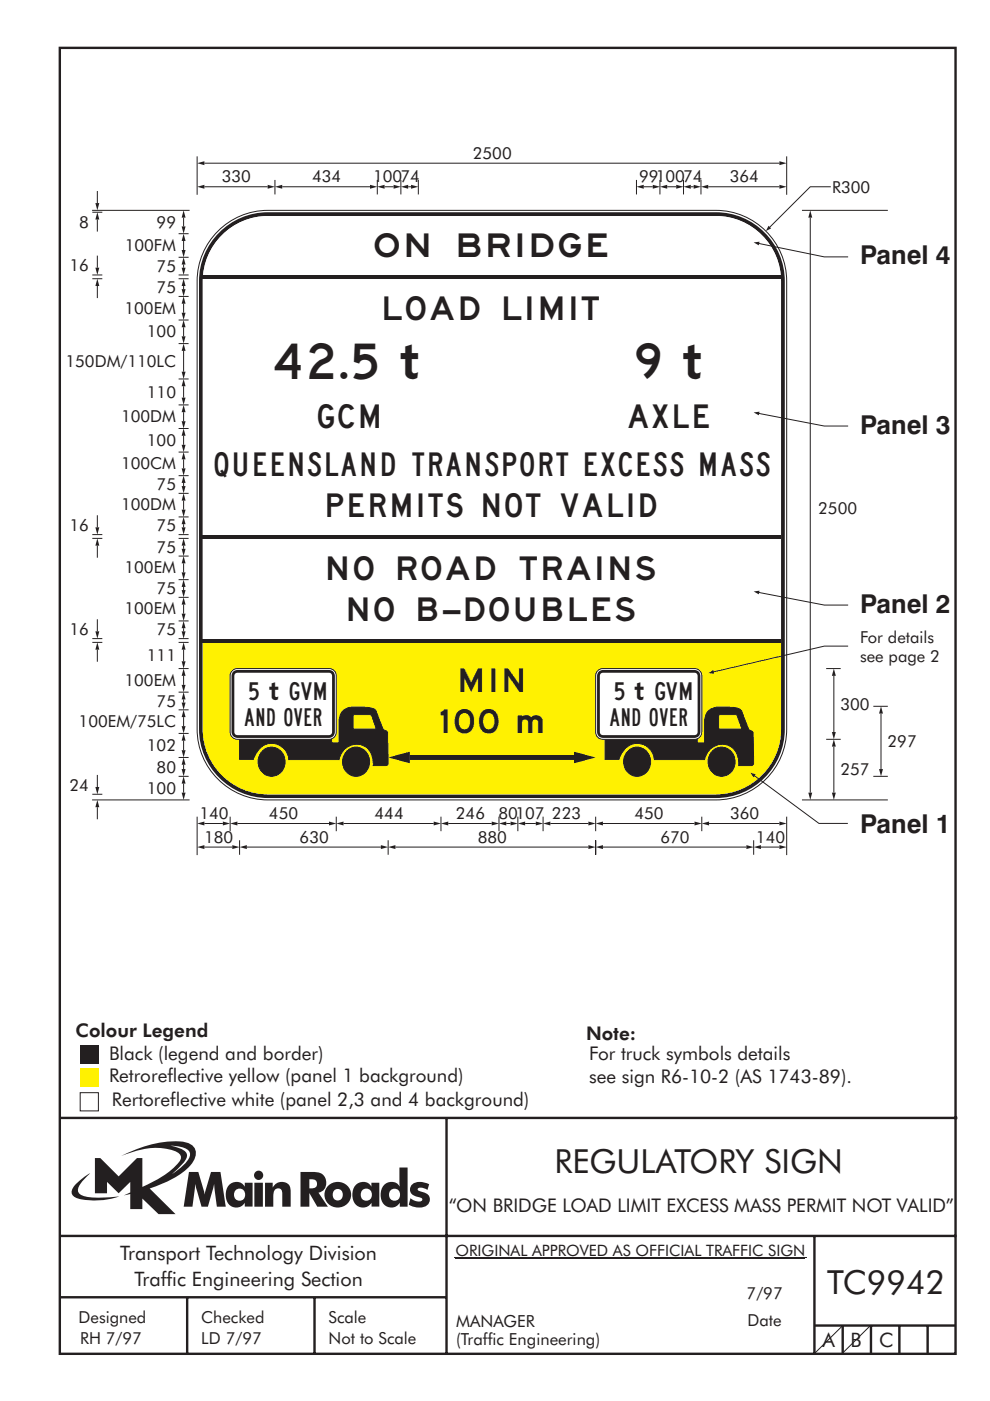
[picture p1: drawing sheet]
<svg xmlns="http://www.w3.org/2000/svg" width="210mm" height="297mm" viewBox="0 0 210 297" stroke-linecap="round" stroke-linejoin="round" font-family="sans-serif">
<g fill="none" stroke="#231f20" stroke-width=".51">
<path d="M12.7 10.2h189.9v276.8h-189.9zM12.7 237h190.3M94.7 236.9v50.1M12.7 262h190M12.7 275h82M39.7 275v12.1M66.7 275v12M172.7 262v25M172.7 281h30M178.7 281v6M184.7 281v6M190.7 281v6"/>
<path d="M196.7 281v6"/>
</g>
<path d="M36.1 242.9a5.9 5.9 0 0 1 3.9 1.1 1.58 1.58 0 0 1-.2 2l-1.1 1.2-2.3 1.8 .9-.9a6.4 6.4 0 0 0 2.4-3.2 2.43 2.43 0 0 0-2.3-1.7zM20.1 245.5v7.5h2.6v-2.4l2.5 2.4 2.4-2.4v2.2l-1.4 .7 1.4-.3v3.2h2.6v-2.3l3.4 3.3h3.6l-5.5-5.4a20.2 20.2 0 0 0 8.7-4.9 3.1 3.1 0 0 0 .8-3.8 3.9 3.9 0 0 0-3.1-1.3 25.1 25.1 0 0 0-12.4 3.1 16.1 16.1 0 0 1 11.1-1.1 1.56 1.56 0 0 1 1.5 1.9 18.1 18.1 0 0 1-8.1 5.8v-6.2h-1.2l-3.8 3.9-3.9-3.9zM16.2 251a2.12 2.12 0 0 0-.8 2.4 7.5 7.5 0 0 0 5 1.1l2.9-.3 2-.5a22.2 22.2 0 0 1-7.7-.2 1.33 1.33 0 0 1-.8-2.2l1-1.2 1.3-1.3-1.4 .8zM65.6 250a1.42 1.42 0 0 1 1.6 .6 .98 .98 0 0 1-.2 1.1 .98 .98 0 0 1-1 .3h-.4zM63.7 248.5v7.3h1.9v-2.9l1.7 2.9h2.2l-2-2.9a2.26 2.26 0 0 0 1.6-2.7 2.26 2.26 0 0 0-2.6-1.7zM68.9 253.3a2.8 2.8 0 0 0 5.6 0 2.8 2.8 0 0 0-5.6 0zM71 252.3a1.16 1.16 0 0 1 1.7 1 1.16 1.16 0 0 1-1.7 1 1.45 1.45 0 0 1 0-2zM75.5 251.1a3.2 3.2 0 0 0 .4 4.7 2.14 2.14 0 0 0 2.9-.8v.8h1.6v-5h-1.7v.8a2.04 2.04 0 0 0-3.2-.5zM76.9 252.2a1.24 1.24 0 0 1 1.7 .3 1.24 1.24 0 0 1-.2 1.7 1.24 1.24 0 0 1-1.7-.1 1.57 1.57 0 0 1 .2-1.9zM84.7 247.5l.1 4.1a2.17 2.17 0 0 0-2.4-.9 2.17 2.17 0 0 0-1.6 1.9 2.51 2.51 0 0 0 2.6 3.4 2.08 2.08 0 0 0 1.4-1v.8h1.6v-8.3zM82.9 252.3a1.24 1.24 0 0 1 1.9 1 1.24 1.24 0 0 1-1.9 1.1 1.45 1.45 0 0 1 0-2.1zM87.5 251.1a1.53 1.53 0 0 0-.5 1.6 1.53 1.53 0 0 0 1.5 1 .83 .83 0 0 1 1 .8 2.08 2.08 0 0 1-2.5-.5l-.3 1.4a3.8 3.8 0 0 0 3.9 .1 1.55 1.55 0 0 0 .5-1.6 1.55 1.55 0 0 0-1.4-1.1 1.27 1.27 0 0 1-1.1-.6 1.23 1.23 0 0 1 1.7-.1l.3 .2 .4-1.2a3.6 3.6 0 0 0-3.5 0zM40.1 248.5l-1.2 7.3h1.9l.6-4.8 1.3 4.8h1.4l1.3-4.8 .6 4.8h1.9l-1.2-7.3h-2l-1.3 4.8-1.4-4.8zM48.7 251.1a3.2 3.2 0 0 0 .4 4.7 2.12 2.12 0 0 0 2.8-.8v.8h1.7v-5h-1.7v.8a2.07 2.07 0 0 0-3.2-.5zM50.1 252.2a1.23 1.23 0 0 1 1.6 .3 1.23 1.23 0 0 1-.2 1.7 1.23 1.23 0 0 1-1.7-.1 1.52 1.52 0 0 1 .3-1.9zM53.9 250.8v5h1.8v-5zM53.9 249.2a.98 .98 0 0 0 1.9 0 .98 .98 0 0 0-1.9 0zM56.2 250.8v5h1.7a5.5 5.5 0 0 1 .4-3.6 .92 .92 0 0 1 1.1-.1 .92 .92 0 0 1 .5 1v2.7h1.7v-2.9a2 2 0 0 0-1.3-2.3 2 2 0 0 0-2.5 1.2v-1z" fill-rule="evenodd" fill="#231f20"/>
<path d="M96.3 266.7h74.7" fill="none" stroke="#231f20" stroke-width=".21"/>
<path d="M17 231.7h3.9v3.8h-3.9z" fill-rule="evenodd" fill="#fff" stroke="#231f20" stroke-width=".21"/>
<path d="M17 221.6h3.9v3.8h-3.9z" fill-rule="evenodd" fill="#231f20"/>
<path d="M17 226.6h3.9v3.9h-3.9z" fill-rule="evenodd" fill="#fff101"/>
<path d="M178.7 281l-6.1 6M184.6 281l-6.1 6" fill="none" stroke="#231f20" stroke-width=".21"/>
<path d="M46.2 49a15 15 0 0 1 10.6-4.4h95a15 15 0 0 1 15 15v95a15 15 0 0 1-15 15h-95a15 15 0 0 1-15-15v-95a15 15 0 0 1 4.4-10.6z" fill-rule="evenodd" fill="#fff" stroke="#231f20" stroke-width=".21"/>
<path d="M46.5 49.3a14.6 14.6 0 0 1 10.3-4.3h95a14.6 14.6 0 0 1 14.6 14.6v95a14.6 14.6 0 0 1-14.6 14.6h-95a14.6 14.6 0 0 1-14.6-14.6v-95a14.6 14.6 0 0 1 4.3-10.3z" fill-rule="evenodd" fill="#231f20"/>
<g fill="#fff">
<path d="M46.6 50.4a13.8 13.8 0 0 1 10.2-4.6h95a13.8 13.8 0 0 1 13.8 13.8v95a13.8 13.8 0 0 1-13.8 13.8h-95a13.8 13.8 0 0 1-13.8-13.8v-95a13.7 13.7 0 0 1 3.6-9.2z" fill-rule="evenodd"/>
<path d="M46.6 50.4a13.8 13.8 0 0 1 10.2-4.6h95a13.8 13.8 0 0 1 13.8 13.8v95a13.8 13.8 0 0 1-13.8 13.8h-95a13.8 13.8 0 0 1-13.8-13.8v-95a13.7 13.7 0 0 1 3.6-9.2z" fill-rule="evenodd"/>
</g>
<path d="M43 136.2h122.6v18.4a13.8 13.8 0 0 1-13.8 13.8h-95a13.8 13.8 0 0 1-13.8-13.8z" fill-rule="evenodd" fill="#fff101"/>
<path d="M86.9 160.6h34.8" fill="none" stroke="#231f20" stroke-width="1.1" stroke-linecap="butt"/>
<g fill="#231f20">
<path d="M121.7 159.4l4.6 1.2-4.6 1.2z"/>
<path d="M82.3 160.6l4.6-1.2v2.4z"/>
<path d="M43 113.3h122.6v.8h-122.6z" fill-rule="evenodd"/>
<path d="M43 58.3h122.6v.8h-122.6z" fill-rule="evenodd"/>
<path d="M43 135.4h122.6v.8h-122.6z" fill-rule="evenodd"/>
</g>
<g fill="#231f20" stroke="#231f20" stroke-width=".21">
<path d="M133.3 159.1a2.95 2.95 0 0 1 3.7 .1 2.95 2.95 0 0 1 .7 3.7 2.84 2.84 0 0 1-3.3 1.6 2.84 2.84 0 0 1-2.2-3 3.2 3.2 0 0 1 1.1-2.4z" fill-rule="evenodd"/>
<path d="M152.4 151.5v3.1h4.9l-1.1-3.1zM128.3 151.3v9.7h2.9a4.5 4.5 0 0 1 3.7-3.4 3.7 3.7 0 0 1 3.8 3.5h10.7a3.6 3.6 0 0 1 3.6-3.3 3.6 3.6 0 0 1 3.6 3.3v1.2h2.7l.4-.3-.1-6.9a1.86 1.86 0 0 1-1.3-1.6l-.7-1.7a1.8 1.8 0 0 0-1.7-1.8l-2.5-.1a3.7 3.7 0 0 0-3.3 .9l-.5 .9a7.6 7.6 0 0 0-.2 3.6v2.2h-1.6v-6.2z" fill-rule="evenodd"/>
<path d="M151.2 159.1a2.95 2.95 0 0 1 3.7 .1 2.95 2.95 0 0 1 .7 3.7 2.84 2.84 0 0 1-3.3 1.6 2.84 2.84 0 0 1-2.2-3 3.2 3.2 0 0 1 1.1-2.4z" fill-rule="evenodd"/>
<path d="M55.8 159.1a2.95 2.95 0 0 1 3.7 .1 2.95 2.95 0 0 1 .7 3.7 2.84 2.84 0 0 1-3.3 1.6 2.84 2.84 0 0 1-2.2-3 3.2 3.2 0 0 1 1.1-2.4z" fill-rule="evenodd"/>
<path d="M74.9 151.5v3.1h4.9l-1.1-3.1zM50.8 151.3v9.7h2.9a4.5 4.5 0 0 1 3.7-3.4 3.7 3.7 0 0 1 3.8 3.5h10.7a3.6 3.6 0 0 1 3.6-3.3 3.6 3.6 0 0 1 3.6 3.3v1.2h2.7l.4-.3-.1-6.9a1.86 1.86 0 0 1-1.3-1.6l-.7-1.7a1.8 1.8 0 0 0-1.7-1.8l-2.5-.1a3.7 3.7 0 0 0-3.3 .9l-.5 .9a7.6 7.6 0 0 0-.2 3.6v2.2h-1.6v-6.2z" fill-rule="evenodd"/>
<path d="M73.7 159.1a2.95 2.95 0 0 1 3.7 .1 2.95 2.95 0 0 1 .7 3.7 2.84 2.84 0 0 1-3.3 1.6 2.84 2.84 0 0 1-2.2-3 3.2 3.2 0 0 1 1.1-2.4z" fill-rule="evenodd"/>
</g>
<g fill="#fff" stroke="#231f20" stroke-width=".21">
<path d="M126.6 142.4l.7-.6 .5-.1h19.5a1.51 1.51 0 0 1 1.5 1.6v11.9a1.51 1.51 0 0 1-1.5 1.5h-19.5a1.51 1.51 0 0 1-1.5-1.5v-11.9z" fill-rule="evenodd"/>
<path d="M49.1 142.4l.7-.6 .5-.1h19.5a1.51 1.51 0 0 1 1.5 1.6v11.9a1.51 1.51 0 0 1-1.5 1.5h-19.5a1.51 1.51 0 0 1-1.5-1.5v-11.9z" fill-rule="evenodd"/>
</g>
<g fill="#231f20">
<path d="M126.8 142.5l.3-.2 .7-.3h19.5a1.22 1.22 0 0 1 1.2 1.3v11.9a1.23 1.23 0 0 1-1.2 1.3h-19.5a1.23 1.23 0 0 1-1.2-1.3v-11.9z" fill-rule="evenodd"/>
<path d="M49.3 142.5l.3-.2 .7-.3h19.5a1.22 1.22 0 0 1 1.2 1.3v11.9a1.23 1.23 0 0 1-1.2 1.3h-19.5a1.23 1.23 0 0 1-1.2-1.3v-11.9z" fill-rule="evenodd"/>
</g>
<g fill="#fff">
<path d="M127.4 142.8l.4-.2 19.7 .1 .4 .6v11.9a.64 .64 0 0 1-.6 .7h-19.5a.64 .64 0 0 1-.6-.7v-11.9z" fill-rule="evenodd"/>
<path d="M49.9 142.8l.4-.2 19.7 .1 .4 .6v11.9a.64 .64 0 0 1-.6 .7h-19.5a.64 .64 0 0 1-.6-.7v-11.9z" fill-rule="evenodd"/>
</g>
<path d="M43.3 39.6h13.5" fill="none" stroke="#231f20" stroke-width=".21"/>
<g fill="#231f20">
<path d="M56.8 39.2l1.5 .4-1.5 .4z"/>
<path d="M41.8 39.6l1.5-.4v.8z"/>
</g>
<path d="M59.8 39.6h18.7" fill="none" stroke="#231f20" stroke-width=".21"/>
<g fill="#231f20">
<path d="M78.5 39.2l1.5 .4-1.5 .4z"/>
<path d="M58.3 39.6l1.5-.4v.8z"/>
</g>
<path d="M81.5 39.6h2" fill="none" stroke="#231f20" stroke-width=".21"/>
<g fill="#231f20">
<path d="M83.5 39.2l1.5 .4-1.5 .4z"/>
<path d="M80 39.6l1.5-.4v.8z"/>
</g>
<path d="M141.5 39.6h1.9" fill="none" stroke="#231f20" stroke-width=".21"/>
<g fill="#231f20">
<path d="M143.4 39.2l1.5 .4-1.5 .4z"/>
<path d="M139.9 39.6l1.6-.4v.8z"/>
</g>
<path d="M136.5 39.6h1.9" fill="none" stroke="#231f20" stroke-width=".21"/>
<g fill="#231f20">
<path d="M138.4 39.2l1.5 .4-1.5 .4z"/>
<path d="M134.9 39.6l1.6-.4v.8z"/>
</g>
<path d="M86.5 39.6h.7" fill="none" stroke="#231f20" stroke-width=".21"/>
<g fill="#231f20">
<path d="M87.2 39.2l1.5 .4-1.5 .4z"/>
<path d="M85 39.6l1.5-.4v.8z"/>
</g>
<path d="M146.5 39.6h.6" fill="none" stroke="#231f20" stroke-width=".21"/>
<g fill="#231f20">
<path d="M147.1 39.2l1.5 .4-1.5 .4z"/>
<path d="M144.9 39.6l1.6-.4v.8z"/>
</g>
<path d="M43.3 34.6h122" fill="none" stroke="#231f20" stroke-width=".21"/>
<g fill="#231f20">
<path d="M165.3 34.2l1.5 .4-1.5 .4z"/>
<path d="M41.8 34.6l1.5-.4v.8z"/>
</g>
<path d="M41.8 33.2v8.1M58.3 38.2v3M80 38.2v3M85 38.2v3M88.7 38.2v3M134.9 38.2v3M139.9 38.2v3M144.9 38.2v3M150.2 39.6h15.1" fill="none" stroke="#231f20" stroke-width=".21"/>
<g fill="#231f20">
<path d="M165.3 39.2l1.5 .4-1.5 .4z"/>
<path d="M148.6 39.6l1.6-.4v.8z"/>
</g>
<path d="M148.6 38.2v3M166.8 33.2v8.1M38.9 166.1v2" fill="none" stroke="#231f20" stroke-width=".21"/>
<g fill="#231f20">
<path d="M38.5 168.1h.8l-.4 1.5z"/>
<path d="M38.9 164.6l.4 1.5h-.8z"/>
</g>
<path d="M38.9 152v2" fill="none" stroke="#231f20" stroke-width=".21"/>
<g fill="#231f20">
<path d="M38.5 154h.8l-.4 1.5z"/>
<path d="M38.9 150.5l.4 1.5h-.8z"/>
</g>
<path d="M38.9 143.3v1.9" fill="none" stroke="#231f20" stroke-width=".21"/>
<g fill="#231f20">
<path d="M38.5 145.2h.8l-.4 1.5z"/>
<path d="M38.9 141.7l.4 1.6h-.8z"/>
</g>
<path d="M38.9 128.2v1.9" fill="none" stroke="#231f20" stroke-width=".21"/>
<g fill="#231f20">
<path d="M38.5 130.1h.8l-.4 1.5z"/>
<path d="M38.9 126.6l.4 1.6h-.8z"/>
</g>
<path d="M38.9 119.4v2" fill="none" stroke="#231f20" stroke-width=".21"/>
<g fill="#231f20">
<path d="M38.5 121.4h.8l-.4 1.5z"/>
<path d="M38.9 117.9l.4 1.5h-.8z"/>
</g>
<path d="M38.9 106.1v2" fill="none" stroke="#231f20" stroke-width=".21"/>
<g fill="#231f20">
<path d="M38.5 108.1h.8l-.4 1.5z"/>
<path d="M38.9 104.6l.4 1.5h-.8z"/>
</g>
<path d="M38.9 87.4v1.9" fill="none" stroke="#231f20" stroke-width=".21"/>
<g fill="#231f20">
<path d="M38.5 89.3h.8l-.4 1.5z"/>
<path d="M38.9 85.8l.4 1.6h-.8z"/>
</g>
<path d="M38.9 64.4v1.9" fill="none" stroke="#231f20" stroke-width=".21"/>
<g fill="#231f20">
<path d="M38.5 66.3h.8l-.4 1.5z"/>
<path d="M38.9 62.8l.4 1.6h-.8z"/>
</g>
<path d="M38.9 51.1v1.9" fill="none" stroke="#231f20" stroke-width=".21"/>
<g fill="#231f20">
<path d="M38.5 53h.8l-.4 1.5z"/>
<path d="M38.9 49.5l.4 1.6h-.8z"/>
</g>
<path d="M38.9 74.4v4.4" fill="none" stroke="#231f20" stroke-width=".21"/>
<g fill="#231f20">
<path d="M38.5 78.8h.8l-.4 1.5z"/>
<path d="M38.9 72.8l.4 1.6h-.8z"/>
</g>
<path d="M38.9 97.4v1.9" fill="none" stroke="#231f20" stroke-width=".21"/>
<g fill="#231f20">
<path d="M38.5 99.3h.8l-.4 1.5z"/>
<path d="M38.9 95.8l.4 1.6h-.8z"/>
</g>
<path d="M38.9 92.4v1.9" fill="none" stroke="#231f20" stroke-width=".21"/>
<g fill="#231f20">
<path d="M38.5 94.3h.8l-.4 1.5z"/>
<path d="M38.9 90.8l.4 1.6h-.8z"/>
</g>
<path d="M38.9 69.4v1.9" fill="none" stroke="#231f20" stroke-width=".21"/>
<g fill="#231f20">
<path d="M38.5 71.3h.8l-.4 1.5z"/>
<path d="M38.9 67.8l.4 1.6h-.8z"/>
</g>
<path d="M38.9 60.6v.7" fill="none" stroke="#231f20" stroke-width=".21"/>
<g fill="#231f20">
<path d="M38.5 61.3h.8l-.4 1.5z"/>
<path d="M38.9 59.1l.4 1.5h-.8z"/>
</g>
<path d="M38.9 56.1v.7" fill="none" stroke="#231f20" stroke-width=".21"/>
<g fill="#231f20">
<path d="M38.5 56.8h.8l-.4 1.5z"/>
<path d="M38.9 54.5l.4 1.6h-.8z"/>
</g>
<path d="M38.9 46.1v1.9" fill="none" stroke="#231f20" stroke-width=".21"/>
<g fill="#231f20">
<path d="M38.5 48h.8l-.4 1.5z"/>
<path d="M38.9 44.6l.4 1.5h-.8z"/>
</g>
<path d="M38.9 81.9v2.4" fill="none" stroke="#231f20" stroke-width=".21"/>
<g fill="#231f20">
<path d="M38.5 84.3h.8l-.4 1.5z"/>
<path d="M38.9 80.3l.4 1.6h-.8z"/>
</g>
<path d="M38.9 137.7v2.5" fill="none" stroke="#231f20" stroke-width=".21"/>
<g fill="#231f20">
<path d="M38.5 140.2h.8l-.4 1.5z"/>
<path d="M38.9 136.2l.4 1.5h-.8z"/>
</g>
<path d="M38.9 157v2.1" fill="none" stroke="#231f20" stroke-width=".21"/>
<g fill="#231f20">
<path d="M38.5 159.1h.8l-.4 1.5z"/>
<path d="M38.9 155.5l.4 1.5h-.8z"/>
</g>
<path d="M38.9 162.1v1" fill="none" stroke="#231f20" stroke-width=".21"/>
<g fill="#231f20">
<path d="M38.5 163.1h.8l-.4 1.5z"/>
<path d="M38.9 160.6l.4 1.5h-.8z"/>
</g>
<path d="M38.9 148.3v.7" fill="none" stroke="#231f20" stroke-width=".21"/>
<g fill="#231f20">
<path d="M38.5 149h.8l-.4 1.5z"/>
<path d="M38.9 146.7l.4 1.6h-.8z"/>
</g>
<path d="M38.9 133.2v.7" fill="none" stroke="#231f20" stroke-width=".21"/>
<g fill="#231f20">
<path d="M38.5 133.9h.8l-.4 1.5z"/>
<path d="M38.9 131.6l.4 1.6h-.8z"/>
</g>
<path d="M38.9 124.4v.7" fill="none" stroke="#231f20" stroke-width=".21"/>
<g fill="#231f20">
<path d="M38.5 125.1h.8l-.4 1.5z"/>
<path d="M38.9 122.9l.4 1.5h-.8z"/>
</g>
<path d="M38.9 115.7v.7" fill="none" stroke="#231f20" stroke-width=".21"/>
<g fill="#231f20">
<path d="M38.5 116.4h.8l-.4 1.5z"/>
<path d="M38.9 114.1l.4 1.6h-.8z"/>
</g>
<path d="M38.9 111.1v.7" fill="none" stroke="#231f20" stroke-width=".21"/>
<g fill="#231f20">
<path d="M38.5 111.8h.8l-.4 1.5z"/>
<path d="M38.9 109.6l.4 1.5h-.8z"/>
</g>
<path d="M38.9 102.4v.7" fill="none" stroke="#231f20" stroke-width=".21"/>
<g fill="#231f20">
<path d="M38.5 103.1h.8l-.4 1.5z"/>
<path d="M38.9 100.8l.4 1.6h-.8z"/>
</g>
<g fill="none" stroke="#231f20" stroke-width=".21">
<path d="M19.5 44.6h20.7M37.9 49.5h2.1M37.9 59.1h2.1M37.9 58.3h2.1M37.9 54.5h2.1M37.9 62.8h2.1M37.9 72.8h2.1M37.9 67.8h2.1M37.9 85.8h2.1M37.9 95.8h2.1M37.9 90.8h2.1M37.9 80.3h2.1"/>
<path d="M37.9 117.9h2.1M37.9 104.6h2.1M37.9 114.1h2.1M37.9 113.3h2.1M37.9 109.6h2.1M37.9 100.8h2.1M37.9 135.4h2.1M37.9 126.6h2.1M37.9 136.2h2.1M37.9 131.6h2.1M37.9 122.9h2.1M37.9 150.5h2.1"/>
<path d="M37.9 141.7h2.1M37.9 155.5h2.1M37.9 146.7h2.1M19.5 169.6h20.7M20.6 164.3v2.6M37.9 164.6h2.1M37.9 160.6h2.1"/>
</g>
<path d="M20.2 166.9h.9l-.5 1.5z" fill="#231f20"/>
<path d="M20.6 131.3v2.6" fill="none" stroke="#231f20" stroke-width=".21"/>
<path d="M20.2 133.9h.9l-.5 1.5z" fill="#231f20"/>
<path d="M20.6 109.2v2.6" fill="none" stroke="#231f20" stroke-width=".21"/>
<path d="M20.2 111.8h.9l-.5 1.5z" fill="#231f20"/>
<path d="M20.6 54.2v2.6" fill="none" stroke="#231f20" stroke-width=".21"/>
<path d="M20.2 56.8h.9l-.5 1.5z" fill="#231f20"/>
<path d="M20.6 40.5v2.6" fill="none" stroke="#231f20" stroke-width=".21"/>
<path d="M20.2 43.1h.9l-.5 1.5z" fill="#231f20"/>
<path d="M20.6 171.1v2.6" fill="none" stroke="#231f20" stroke-width=".21"/>
<path d="M20.6 169.6l.5 1.5h-.9z" fill="#231f20"/>
<path d="M20.6 137.7v2.6" fill="none" stroke="#231f20" stroke-width=".21"/>
<path d="M20.6 136.2l.5 1.5h-.9z" fill="#231f20"/>
<path d="M20.6 115.7v2.5" fill="none" stroke="#231f20" stroke-width=".21"/>
<path d="M20.6 114.1l.5 1.6h-.9z" fill="#231f20"/>
<path d="M20.6 60.6v2.6" fill="none" stroke="#231f20" stroke-width=".21"/>
<path d="M20.6 59.1l.5 1.5h-.9z" fill="#231f20"/>
<path d="M20.6 46.5v2.6" fill="none" stroke="#231f20" stroke-width=".21"/>
<path d="M20.6 45l.5 1.5h-.9z" fill="#231f20"/>
<path d="M19.6 59.1h2.1M19.6 45h2.1M19.6 58.3h2.1M19.6 113.3h2.1M19.6 114.1h2.1M19.6 135.4h2.1M19.6 136.2h2.1M19.6 168.4h2.1M159.9 164.4l13.7 10.2h6.2" fill="none" stroke="#231f20" stroke-width=".21"/>
<path d="M159.1 163.8l1.1 .4-.4 .6z" fill="#231f20"/>
<path d="M179.8 137h-5l-23.6 5.5" fill="none" stroke="#231f20" stroke-width=".21"/>
<path d="M150.2 142.7l1-.6 .2 .7z" fill="#231f20"/>
<path d="M176.2 39.6h-4.4l-8.7 8.7" fill="none" stroke="#231f20" stroke-width=".21"/>
<path d="M162.9 47.9l.6 .5-1.1 .6z" fill="#231f20"/>
<path d="M160.8 87.6l14 2.7h5" fill="none" stroke="#231f20" stroke-width=".21"/>
<path d="M159.8 87.4l1.2-.1-.1 .8z" fill="#231f20"/>
<path d="M160.8 125.6l14 2.7h5" fill="none" stroke="#231f20" stroke-width=".21"/>
<path d="M159.8 125.4l1.2-.2-.1 .8z" fill="#231f20"/>
<path d="M160.8 51.6l14 2.9h5" fill="none" stroke="#231f20" stroke-width=".21"/>
<path d="M159.8 51.4l1.2-.2-.1 .8z" fill="#231f20"/>
<path d="M171.8 46.1v122" fill="none" stroke="#231f20" stroke-width=".21"/>
<g fill="#231f20">
<path d="M171.4 168.1h.8l-.4 1.5z"/>
<path d="M171.8 44.6l.4 1.5h-.8z"/>
</g>
<path d="M176.8 158.3v9.8" fill="none" stroke="#231f20" stroke-width=".21"/>
<g fill="#231f20">
<path d="M176.4 168.1h.8l-.4 1.5z"/>
<path d="M176.8 156.7l.4 1.6h-.8z"/>
</g>
<path d="M150.3 174.6h15" fill="none" stroke="#231f20" stroke-width=".21"/>
<g fill="#231f20">
<path d="M165.3 174.2l1.5 .4-1.5 .4z"/>
<path d="M148.8 174.6l1.5-.4v.8z"/>
</g>
<path d="M161.3 179.6h4" fill="none" stroke="#231f20" stroke-width=".21"/>
<g fill="#231f20">
<path d="M165.3 179.2l1.5 .4-1.5 .4z"/>
<path d="M159.8 179.6l1.5-.4v.8z"/>
</g>
<path d="M43.3 179.6h6" fill="none" stroke="#231f20" stroke-width=".21"/>
<g fill="#231f20">
<path d="M49.3 179.2l1.5 .4-1.5 .4z"/>
<path d="M41.8 179.6l1.5-.4v.8z"/>
</g>
<path d="M52.3 179.6h28.5" fill="none" stroke="#231f20" stroke-width=".21"/>
<g fill="#231f20">
<path d="M80.8 179.2l1.5 .4-1.5 .4z"/>
<path d="M50.8 179.6l1.5-.4v.8z"/>
</g>
<path d="M83.8 179.6h41" fill="none" stroke="#231f20" stroke-width=".21"/>
<g fill="#231f20">
<path d="M124.8 179.2l1.5 .4-1.5 .4z"/>
<path d="M82.3 179.6l1.5-.4v.8z"/>
</g>
<path d="M127.8 174.6h19.5" fill="none" stroke="#231f20" stroke-width=".21"/>
<g fill="#231f20">
<path d="M147.3 174.2l1.5 .4-1.5 .4z"/>
<path d="M126.3 174.6l1.5-.4v.8z"/>
</g>
<path d="M50.3 174.6h19.5" fill="none" stroke="#231f20" stroke-width=".21"/>
<g fill="#231f20">
<path d="M69.8 174.2l1.5 .4-1.5 .4z"/>
<path d="M48.8 174.6l1.5-.4v.8z"/>
</g>
<path d="M43.3 174.6h4" fill="none" stroke="#231f20" stroke-width=".21"/>
<g fill="#231f20">
<path d="M47.3 174.2l1.5 .4-1.5 .4z"/>
<path d="M41.8 174.6l1.5-.4v.8z"/>
</g>
<path d="M116.7 174.6h8.1" fill="none" stroke="#231f20" stroke-width=".21"/>
<g fill="#231f20">
<path d="M124.8 174.2l1.5 .4-1.5 .4z"/>
<path d="M115.1 174.6l1.6-.4v.8z"/>
</g>
<path d="M72.8 174.6h19.2" fill="none" stroke="#231f20" stroke-width=".21"/>
<g fill="#231f20">
<path d="M92 174.2l1.5 .4-1.5 .4z"/>
<path d="M71.3 174.6l1.5-.4v.8z"/>
</g>
<path d="M111.3 174.6h2.3" fill="none" stroke="#231f20" stroke-width=".21"/>
<g fill="#231f20">
<path d="M113.6 174.2l1.5 .4-1.5 .4z"/>
<path d="M109.8 174.6l1.5-.4v.8z"/>
</g>
<path d="M107.3 174.6h1" fill="none" stroke="#231f20" stroke-width=".21"/>
<g fill="#231f20">
<path d="M108.3 174.2l1.5 .4-1.5 .4z"/>
<path d="M105.8 174.6l1.5-.4v.8z"/>
</g>
<path d="M95 174.6h9.3" fill="none" stroke="#231f20" stroke-width=".21"/>
<g fill="#231f20">
<path d="M104.3 174.2l1.5 .4-1.5 .4z"/>
<path d="M93.5 174.6l1.5-.4v.8z"/>
</g>
<path d="M127.8 179.6h30.5" fill="none" stroke="#231f20" stroke-width=".21"/>
<g fill="#231f20">
<path d="M158.3 179.2l1.5 .4-1.5 .4z"/>
<path d="M126.3 179.6l1.5-.4v.8z"/>
</g>
<path d="M186.8 151.3v11.8" fill="none" stroke="#231f20" stroke-width=".21"/>
<g fill="#231f20">
<path d="M186.4 163.1h.8l-.4 1.5z"/>
<path d="M186.8 149.7l.4 1.6h-.8z"/>
</g>
<path d="M176.8 143.3v11.9" fill="none" stroke="#231f20" stroke-width=".21"/>
<g fill="#231f20">
<path d="M176.4 155.2h.8l-.4 1.5z"/>
<path d="M176.8 141.7l.4 1.6h-.8z"/>
</g>
<g fill="none" stroke="#231f20" stroke-width=".21">
<path d="M170 44.6h18.2M175.2 156.7h3M175.2 141.7h3M185.2 149.7h3M41.8 173.2v8.1M48.8 173.2v3M50.8 178.2v3M71.3 173.2v3M82.3 178.2v3M93.5 173.2v3M105.8 173.2v3M109.8 173.2v3"/>
<path d="M115.1 173.2v3M126.3 173.2v3M126.3 178.2v3M148.8 173.2v3M159.8 178.2v3M166.8 173.2v8.1M170 169.6h18.2M185.2 164.6h3"/>
</g>
<g font-size="7.5" fill="#231f20">
<text x="58.3" y="80.3">42.5</text>
<text x="134.9" y="80.3">9</text>
</g>
<g font-size="7" fill="#231f20">
<text x="117.6" y="248.8">REGULATORY SIGN</text>
<text x="175.4" y="274.3">TC9942</text>
</g>
<g font-size="5.5" fill="#231f20">
<text x="182.3" y="56">Panel 4</text>
<text x="85" y="80.3">t</text>
<text x="144.9" y="80.3">t</text>
<text x="182.3" y="92.1">Panel 3</text>
<text x="182.3" y="130.1">Panel 2</text>
<text x="182.3" y="176.6">Panel 1</text>
</g>
<g font-size="5" fill="#231f20">
<text x="79.5" y="54.5">ON</text>
<text x="97.3" y="54.5">BRIDGE</text>
<text x="81.6" y="67.8">LOAD</text>
<text x="106.9" y="67.8">LIMIT</text>
<text x="67.4" y="90.8">GCM</text>
<text x="133.3" y="90.8">AXLE</text>
<text x="45.6" y="100.8">QUEENSLAND TRANSPORT EXCESS MASS</text>
<text x="69.4" y="109.6">PERMITS NOT VALID</text>
<text x="69.6" y="122.9">NO</text>
<text x="84.4" y="122.9">ROAD</text>
<text x="110.2" y="122.9">TRAINS</text>
<text x="74" y="131.6">NO</text>
<text x="88.7" y="131.6">B-DOUBLES</text>
<text x="97.7" y="146.7">MIN</text>
<text x="93.5" y="155.5">100</text>
</g>
<g font-size="4.2" fill="#231f20">
<text x="25.5" y="267">Transport Technology Division</text>
<text x="28.5" y="272.6">Traffic Engineering Section</text>
<text x="174.4" y="285.6">A</text>
<text x="180.3" y="285.6">B</text>
<text x="186.4" y="285.6">C</text>
</g>
<g font-size="4" fill="#231f20">
<text x="16" y="219.8">Colour Legend</text>
<text x="124.3" y="220.6">Note:</text>
<text x="23.1" y="224.8">Black (legend and border)</text>
<text x="124.9" y="224.8">For truck symbols details</text>
<text x="23.1" y="229.4">Retroreflective yellow (panel 1 background)</text>
<text x="124.9" y="229.6">see sign R6-10-2 (AS 1743-89).</text>
<text x="23.7" y="234.5">Rertoreflective white (panel 2,3 and 4 background)</text>
<text x="95.2" y="257">“ON BRIDGE LOAD LIMIT EXCESS MASS PERMIT NOT VALID”</text>
</g>
<g font-size="3.8" fill="#231f20">
<text x="52.8" y="148.3">5</text>
<text x="61.5" y="148.3">GVM</text>
<text x="130.3" y="148.3">5</text>
<text x="139" y="148.3">GVM</text>
<text x="51.9" y="153.9">AND OVER</text>
<text x="109.8" y="155.5">m</text>
<text x="129.4" y="153.9">AND OVER</text>
</g>
<g font-size="3.5" fill="#231f20">
<text x="100.2" y="33.6">2500</text>
<text x="47" y="38.6">330</text>
<text x="66.2" y="38.6">434</text>
<text x="79.1" y="38.6">10074</text>
<text x="135.5" y="38.6">9910074</text>
<text x="154.7" y="38.6">364</text>
<text x="176.5" y="40.8">R300</text>
<text x="16.8" y="48.3">8</text>
<text x="26.4" y="53.2">100FM</text>
<text x="33.2" y="48.3">99</text>
<text x="14.7" y="57.5">16</text>
<text x="33.2" y="57.6">75</text>
<text x="33.2" y="62.2">75</text>
<text x="26.4" y="66.5">100EM</text>
<text x="31.1" y="71.5">100</text>
<text x="13.9" y="77.7">150DM/110LC</text>
<text x="25.7" y="89.5">100DM</text>
<text x="31.1" y="84.3">110</text>
<text x="31.1" y="94.5">100</text>
<text x="25.7" y="99.5">100CM</text>
<text x="33.2" y="103.9">75</text>
<text x="14.7" y="112.6">16</text>
<text x="25.7" y="108.2">100DM</text>
<text x="33.2" y="112.7">75</text>
<text x="173.5" y="108.9">2500</text>
<text x="33.2" y="117.2">75</text>
<text x="26.4" y="121.5">100EM</text>
<text x="33.2" y="126">75</text>
<text x="26.4" y="130.3">100EM</text>
<text x="14.7" y="134.6">16</text>
<text x="33.2" y="134.7">75</text>
<text x="182.4" y="136.2">For details</text>
<text x="31.1" y="140.2">111</text>
<text x="182.4" y="140.4">see page 2</text>
<text x="26.4" y="145.4">100EM</text>
<text x="33.2" y="149.8">75</text>
<text x="16.7" y="154.1">100EM/75LC</text>
<text x="178.2" y="150.5">300</text>
<text x="31.1" y="159.3">102</text>
<text x="188.2" y="158.4">297</text>
<text x="14.7" y="167.6">24</text>
<text x="33.2" y="163.8">80</text>
<text x="178.2" y="164.4">257</text>
<text x="31.1" y="168.3">100</text>
<text x="42.3" y="173.6">140</text>
<text x="57" y="173.6">450</text>
<text x="79.4" y="173.6">444</text>
<text x="96.7" y="173.6">246</text>
<text x="105.7" y="173.6">80107</text>
<text x="117" y="173.6">223</text>
<text x="134.5" y="173.6">450</text>
<text x="154.8" y="173.6">360</text>
<text x="43.3" y="178.6">180</text>
<text x="63.5" y="178.6">630</text>
<text x="101.3" y="178.6">880</text>
<text x="140" y="178.6">670</text>
<text x="160.3" y="178.6">140</text>
<text x="158.3" y="275.4">7/97</text>
<text x="16.7" y="280.5">Designed</text>
<text x="42.7" y="280.5">Checked</text>
<text x="69.7" y="280.5">Scale</text>
<text x="96.7" y="281.2">MANAGER</text>
<text x="158.5" y="281">Date</text>
<text x="17" y="284.9">RH 7/97</text>
<text x="42.7" y="284.9">LD 7/97</text>
<text x="69.7" y="285">Not to Scale</text>
<text x="96.7" y="285.1">(Traffic Engineering)</text>
</g>
<text font-size="3.3" fill="#231f20" x="96.6" y="266.4">ORIGINAL APPROVED AS OFFICIAL TRAFFIC SIGN</text>
<g font-size="2.8" fill="#231f20">
<text x="57.1" y="148.3">t</text>
<text x="134.6" y="148.3">t</text>
</g>
</svg>
